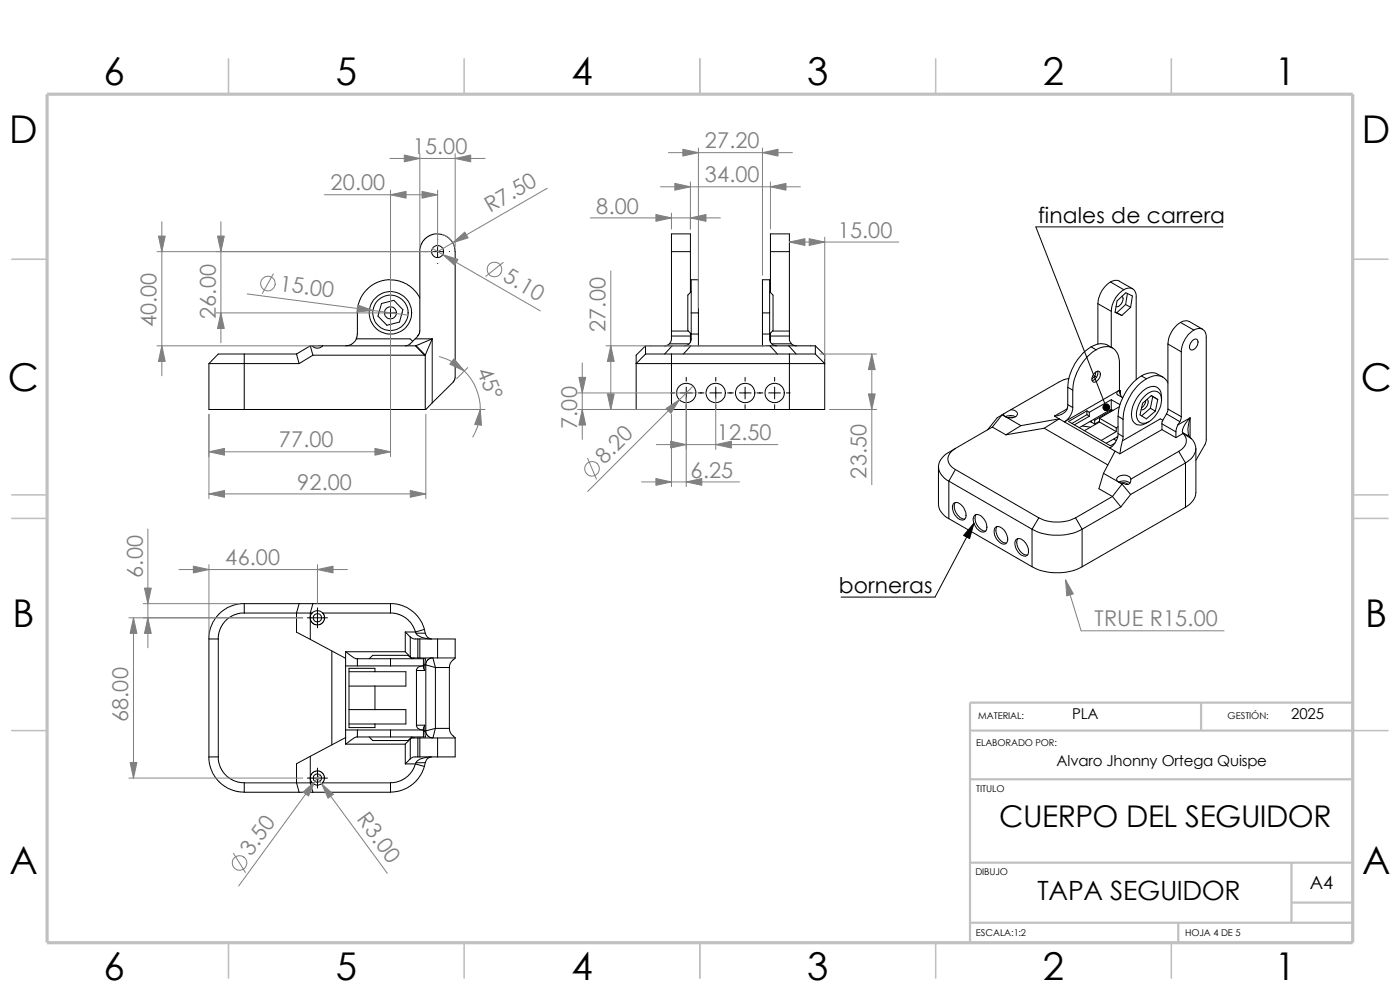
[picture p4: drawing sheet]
<svg xmlns="http://www.w3.org/2000/svg" width="297mm" height="210mm" viewBox="0 0 297 210" stroke-linecap="round" stroke-linejoin="round" font-family="sans-serif">
<g fill="none" stroke="#c0c0c0" stroke-width=".34">
<path d="M48.5 12.5v7.5M98.5 12.5v7.5M148.5 12.5v7.5M198.5 12.5v7.5M248.5 12.5v7.5M2.5 55h7.5M287 55h7.5M2.5 105h7.5M2.5 110h7.5M287 105h7.5M287 110h7.5M2.5 155h7.5"/>
<path d="M287 155h7.5M48.5 200v7.5M98.5 200v7.5M148.5 200v7.5M198.5 200v7.5M248.5 200v7.5"/>
</g>
<path d="M205.8 155h81.2M254.8 149.1v5.9M287 149.1h-81.2v50.9M205.8 165.3h81.2M205.8 183h81.2M205.8 195.7h81.2M250 195.7v4.3M274 191.5h13M274 183v12.7" fill="none" stroke="#c0c0c0" stroke-width=".47"/>
<path d="M10 20h277v180h-277z" fill="none" stroke="#c0c0c0" stroke-width=".68" stroke-linecap="butt"/>
<g fill="none" stroke="#000" stroke-width=".21">
<path d="M90.3 53.4h.1M91.6 53.4h2.5M92.8 52.1v2.5M92.8 50.8h.1M92.8 55.9h.1M95.3 53.4h.1M142.5 53.4v16.8M142.5 53.4h4M142.5 53.4v-3.8h4v3.8M146.5 53.4v8.7M163.4 53.4v-3.8h4.1v3.8M163.4 53.4v8.7"/>
<path d="M163.4 53.4h4.1M167.5 53.4v16.8M235.6 59.8a5.8 5.8 0 0 0-2.7 4.6M235.6 59.8l2.8 1.7M235.6 59.8l.9-.3h.6l3.2 1.8M259.4 48.1h-39.6l14.9 38.3M44.3 77.1v9.8h7.5M44.3 77.1h19.2M51.8 75.1h11.1M51.8 75.1v11.8M51.8 75.1h-5.5l-2 2M62.9 75.1l.6 2"/>
<path d="M65.8 73.4h.4M65.8 73.4l.6 2M65.8 73.4l-2.9 1.7M66.2 73.4a1.49 1.49 0 0 0 2.3 0M66.2 73.4h2.3M66.4 75.4l-2.9 1.7M68.5 73.4h14.3M75.8 66.4v4.5l-.2 .9M80.3 66.4h.1M80.9 64.4l2.7-.7 1.9 2-.7 2.6-2.7 .7-1.9-1.9zM81.6 66.4h2.5M82.8 73.4h5.3"/>
<path d="M82.8 63.8v.1M82.8 65.1v2.5M82.8 73.4v13.5M82.8 68.9h.1M85.3 66.4h.1M87.6 72.4l-.6-.5h-11.4a2.5 2.5 0 0 1-2.3 1.5M88.1 71.9l-.3 .2a2.7 2.7 0 0 1-1.8 1.3M88.1 71.9h3.6M88.1 73.4l1.9 2M88.3 73.3l-.2 .1M88.3 73.3l1.9 2M88.6 71.2l.3-.3 .2-.7v-17.6l.6-1.5 1-.9 1.5-.6 1.4 .1 1.1 .4 .9 .7 .6 1 .3 1 .1 27.4-.5 .9-4.4 4.4"/>
<path d="M88.6 71.3l-.5 .6M89.1 63.2l-.7-1.1-.8-.8-1.2-1-.8-.4-2-.5h-1.5l-1 .1-2.2 1-1.7 1.6-1.1 2.1-.3 2.2M90 75.4h-23.6M90.2 75.3l-.2 .1M90.2 75.3v11.6M91.7 71.9l-1.5 3.4M91.7 71.9v13.6M91.7 71.9l-3.4 1.4M136.9 75.1l-1.9 2h40l-2-2M136.9 73.4l-1.9 2v11.5h7.5M136.9 75.1h5.6M136.9 73.4h36.1"/>
<path d="M136.9 73.4v1.7M142 72.9l-1 .5M142 72.9h4.2M142.5 71.3v.8l-.5 .8M142.5 70.2h3.5M142.5 75.1v11.8M142.5 75.1h25M142.5 71.3h4M142.5 70.2v1.1M142.6 73.4l-1.6 1.7M146.5 70.7v.6M146.5 71.3v1.3"/>
<path d="M146.6 73.4l-1.6 1.7M146.6 61.8l-.7 .8v7.5l.7 .8M146.6 70.9h1.6M146.6 66.4h1.6M146.6 66.4v4.5M146.6 70.9v.6a1.59 1.59 0 0 1-1.4 1.9M148.2 66.4v4.5M148.2 70.9v2.5M148.2 66.4v-7h-1.6v7M161.8 70.9v2.5M161.8 70.9h1.5M161.8 66.4h1.5"/>
<path d="M161.8 66.4v4.5M163.3 70.9v.6a1.59 1.59 0 0 0 1.5 1.9M163.3 66.4v-7h-1.5v7M163.3 61.8l.7 .8v7.5l-.7 .8M163.3 66.4v4.5M163.4 73.4l1.5 1.7M163.4 70.7v.6M163.4 71.3h4.1M163.4 71.3v1.3M163.7 72.9h4.2M163.9 70.2h3.6M167.3 73.4l1.6 1.7"/>
<path d="M167.5 71.3v1l.4 .6M167.5 75.1v11.8M167.5 75.1h5.5M167.5 70.2v1.1M167.9 72.9l1.1 .5M173 73.4l2 2v11.5h-7.5M173 73.4v1.7M231.5 73.6a10.8 10.8 0 0 0-5 8.6M231.5 73.6l1 .6M231.5 73.6a3.7 3.7 0 0 1 4.6 .2M232.2 79.2a.66 .66 0 0 1 .6-.5 .66 .66 0 0 1 .6 .5 1.7 1.7 0 0 1-1.4 1.9 1.24 1.24 0 0 1 .2-1.9zM232.3 79.8l.3 .2"/>
<path d="M232.3 79.8l-.7 .6M232.3 79.8h.1M232.5 78.9l-.2 .9M232.5 74.2a2.99 2.99 0 0 1 4.5 .7l.5 1.7v6.2M232.5 74.2a10.8 10.8 0 0 0-4.9 8.6M232.9 78.7a1.82 1.82 0 0 1-1.2 2.1M232.9 64.4l2.9 1.6M232.9 64.4v8.6M235.8 66v7.7M236.6 66.2l.3 .1M236.9 66.3l1.1 .6M238 62.8a1.54 1.54 0 0 1-1.2 2.2"/>
<path d="M238.4 61.5a5.8 5.8 0 0 0-2.6 4.5M238.4 61.5a1.6 1.6 0 0 1 1.9-.2 1.6 1.6 0 0 1 .7 1.7v17.5M238.8 64.6l-1.9 1.7M238.8 64.6l1.1 .6M239.2 62.3l-.4 2.3M239.9 65.2l-1.9 1.7M239.9 65.2l.3-2.4-1.4-.7-1.8 1.7-.4 2.5 1.4 .6M242.1 79.8a11.1 11.1 0 0 0-4.9 8.5M242.1 79.8l1.1 .5M242.1 79.8a3.7 3.7 0 0 1 4.6 .2M247.8 73l2.8 1.6M247.8 73v13.8"/>
<path d="M250.4 68.4l.7-.3h.8l3.2 1.7M250.4 68.4a5.8 5.8 0 0 0-2.6 4.6M250.4 68.4l2.9 1.6M250.6 74.6v13.8M253 72.2a.67 .67 0 0 1 1-.2 .67 .67 0 0 1 .1 1 1.29 1.29 0 0 1-1.5 1.2 1.5 1.5 0 0 1 .4-2zM253.3 70a5.8 5.8 0 0 0-2.7 4.6M253.3 70a1.6 1.6 0 0 1 1.8-.2 1.6 1.6 0 0 1 .8 1.7v22.1l-.2 .6-2 3.5M51.8 86.9h31M82.8 86.9h7.4M91.7 85.5l-1.5 1.4M142.3 83.4h.8M142.5 86.9h25"/>
<path d="M144.4 83.4h2.5M145.6 80.1v.8M145.6 82.1v2.5M145.6 85.9v.8M148.1 83.4h1.3M150.6 83.4h2.5M151.8 80.1v.8M151.8 82.1v2.5M151.8 85.9v.8M154.3 83.4h1.3M156.8 83.4h2.5M158.1 80.1v.8"/>
<path d="M158.1 82.1v2.5M158.1 85.9v.8M160.6 83.4h1.2M163.1 83.4h2.5M164.3 80.1v.8M164.3 82.1v2.5M164.3 85.9v.8M166.8 83.4h.8M199.1 99v8a3.7 3.7 0 0 0 2.2 3M202.7 95.1a2.33 2.33 0 0 0-.9 3.8l.9 .7M202.7 95.1l-1.4 .9a3.2 3.2 0 0 0-1.7 4.5l.8 1 .9 .6M202.7 99.6l17.7 10.3"/>
<path d="M202.7 99.6l-1.4 2.5M210.5 90.6l-7.8 4.5M210.5 90.6l2.9 1.6M212.6 88l-2.1 2.6M212.6 88l.7 .4M212.6 88l-1 .6-2.1 2.6M212.9 87.8l-.3 .2M212.9 87.8l.4 .6M213.3 88.4l3.3 1.9M213.3 88.4a2.61 2.61 0 0 1 2.1 0M213.9 88.6h1M214.5 86.9l-1.6 .9"/>
<path d="M214.5 86.9a1.13 1.13 0 0 1 1.3 1.1 1.86 1.86 0 0 1-2.5 .4M216.6 90.3l-3.2 1.9M221.5 90.8l-8.1 1.4M221.5 90.8l13.5 7.8M223.7 88.3l1 .6M224.7 88.9l-3.2 1.9M224.7 88.9l1.1 .6M224.7 88.9l-8.1 1.4M225.8 89.5l9.7 5.5M226.4 86.7l-2.7 1.6M226.4 86.7a2.94 2.94 0 0 1-2.7 1.6M226.5 82.2l1.1 .6"/>
<path d="M226.5 85.9l1.1 .5M226.5 82.2v3.7M226.5 85.9l-.1 .8M226.8 80.3l-.9 .2-1.3 .6-10.1 5.8M227.6 82.8v3.6M227.6 86.4a3.8 3.8 0 0 1-1.8 3.1M229.7 90.4l1.6 .2M230.6 87.2l-3.9 2.2 8.9 5.2 .9-.6M230.6 87.2l.5 .3M230.6 87.2v.8M230.6 88l-3.2 1.8M230.6 88l.5 .3"/>
<path d="M231.1 88.3l-3.2 1.8M231.1 87.5v.8M231.3 89.4l.2 .1M231.5 89.3v.2M231.5 89.5l.7 .5M232 89l.2 .2M232.2 89.2v.8M233.3 88.7l3.5 2.1M233.3 89.5l-3.2 1.9M233.3 89.5l3.5 2.1M233.3 88.7v.8M233.3 89.4l-1.1 .6"/>
<path d="M235.5 95l1.1 .7M235.5 87l.3 .1M235.8 84.8l1.8 1.1M235.8 84.8l-4.7 2.7M235.8 84.8v2M235.8 86.8l-6.8 3.9M235.8 86.8l.3 .3M235.8 87.1l-3.6 2.1M235.8 87.1l-.2 .3M236.3 93.1l.6 .4M236.6 95.7l-2.5 4.7M236.6 95.7l1 .6"/>
<path d="M236.8 91.6l-3.2 1.8M236.8 90.8v.8M237 92.7l.1 .1M237.2 92.6l-2.5 1.4M237.2 88.3l1.1 .6M237.2 92l1.1 .6M237.2 88.3v3.7M237.2 90.5l-.4 .3M237.2 92a3.9 3.9 0 0 1-1.7 3M237.4 82.8a.54 .54 0 0 0-.4 .4 .54 .54 0 0 0 .2 .6l1 .6-.5-.6M237.4 82.8h.1M237.4 82.8l-11.6 6.7"/>
<path d="M237.5 82.8l.2 1M237.5 86.3l-4.2 2.4M237.7 82.9l-.2 .1M237.7 82.9l-.2 .2M237.7 82.9v.9M238.1 93.5l-.5 2.8M238.3 88.9v3.7M238.3 92.6l-.2 .9M243.1 85a2.12 2.12 0 0 1-.9 1.5M243.2 80.3a3.3 3.3 0 0 1 3.8-.1l.8 1M243.2 83.7a1.92 1.92 0 0 1 2.9-.1 5.1 5.1 0 0 1-2.3 5.8 1.68 1.68 0 0 1-2 .2 1.68 1.68 0 0 1-.7-1.9 6 6 0 0 1 2.1-4zM243.2 80.3a11.3 11.3 0 0 0-4.9 8.6"/>
<path d="M243.4 84.7a1.52 1.52 0 0 1-1.3 2.2M244.1 86.6l-1.9 1.6M244.1 86.6l1 .6M244.3 83.9l.3 .2M244.6 84.1l-.5 2.5M244.6 84.1l1 .7M245.6 84.8l-.5 2.4M245.6 84.8l-1.3-.9-1.9 1.7-.5 2.4 1.3 .9 1.9-1.7M246.4 84.8a2.48 2.48 0 0 0-1.1-2.7 3.5 3.5 0 0 0-3.6 1.6 5.8 5.8 0 0 0-1.4 5.6 1.91 1.91 0 0 0 2.9 .4l.6-.2M246.5 89.9v1.2M246.5 91.1l-8.9 5.2M246.5 91.1l3 1.7"/>
<path d="M246.5 89.9l3 1.7M246.7 89.1l-.5-.2-8.1 4.6M247.5 87.8l-1 1.6v.5M247.5 87.8l2.8 1.7M247.8 86.8l2.8 1.6M247.8 86.8l-.3 1M249.5 91.6v1.2M249.9 90.1l-.4 1.5M250.1 95.8l-10.2 5.8M250.1 95.8l1.4 2.4M250.3 89.5l-.4 .6M250.6 88.4l-.3 1.1"/>
<path d="M250.9 91.8l.1 .1M250.9 91.8l1.4 .8M251 91.9a2.18 2.18 0 0 1-.6 3.6l-.3 .3M251 91.9l-1.5 .9M251 91.9l1.7 1.1M251.5 98.2l-11.6 6.7M251.5 98.2v9.4M252.3 92.6l.4 .4M252.5 88.6a4.4 4.4 0 0 0-1.6 3.2M252.5 88.6v4.2M252.5 88.6l-2.6 1.5M252.5 88.6a5.9 5.9 0 0 0-.2 4"/>
<path d="M252.7 93a2.95 2.95 0 0 1-.8 4.9l-.4 .3M253.7 95.1v9.4a3.8 3.8 0 0 1-2.2 3.1M201.3 102.1l17.6 10.2M201.3 110l17.6 10.2M201.3 102.1v7.9M202.4 106.7a2.01 2.01 0 0 1 2.4 1.7 1.35 1.35 0 0 1-.5 1.9 2.61 2.61 0 0 1-2.2-2.6v-.5zM202.7 106.6a2.64 2.64 0 0 0 1.5 3.4l.5 .1M206.6 111l-8.2 15.7h-20M206.8 109.3a1.73 1.73 0 0 1 2.1 1.1 1.74 1.74 0 0 1 0 2.4 1.92 1.92 0 0 1-2.2-1.6 1.56 1.56 0 0 1 .1-1.9zM207.1 109.1a2.62 2.62 0 0 0 2 3.5M211.2 111.8a1.69 1.69 0 0 1 2.2 1.1 1.88 1.88 0 0 1 0 2.5 2.31 2.31 0 0 1-2.5-2.2l.1-1.1zM211.5 111.7a2.58 2.58 0 0 0 1.1 3.2l.4 .2 .5 .1"/>
<path d="M215.5 114.5a1.41 1.41 0 0 1 2.1 .7 2.28 2.28 0 0 1 .3 2.6 1.53 1.53 0 0 1-2-.9 2.3 2.3 0 0 1-.4-2.4zM215.9 114.3a2.65 2.65 0 0 0 2 3.5l.1-.1M218.9 112.3a11.7 11.7 0 0 0 10.7 0M218.9 112.3v7.9M220.4 109.9l-1.5 2.4M220.4 109.9a9 9 0 0 0 7.8 0M228.2 109.9l1.4 2.4M229.6 112.3v7.9M234.1 100.4l-1 3.3 2.9 1.6M234.1 100.4l3.3 1.9M236 105.3l-7.8 4.6M236 105.3l1.8 2.2"/>
<path d="M237.4 102.3l.9 .2M237.4 102.3l.6 .4M237.4 102.3a2.24 2.24 0 0 1 2.3 .1M237.8 107.5l-8.2 4.8M237.9 102.5a1.16 1.16 0 0 1 1.4 .3M238 102.7l-2 2.6M238 102.7l1.9 2.2M238.3 102.5l-.3 .2M239.9 104.9l-2.1 2.6M239.9 101.6a.93 .93 0 0 1-.4 1.1 .93 .93 0 0 1-1.2-.2M239.9 101.6a1.74 1.74 0 0 0-3 .1l.1 .3 .4 .3M251.5 107.6l-21.9 12.6"/>
<path d="M44.3 135.6v25h2M44.3 135.6h2v25M51.8 128.1v1.9M51.8 130h14.4M51.8 128.1h31M51.8 128l-1.4 .1-1.8 .6-1.3 .8-.9 .8-1.1 1.5-.5 1-.4 1.4-.1 1.4M51.8 130l-1 .1-1.1 .3-1.6 1-.9 1.1-.4 .7-.4 1.4-.1 1M63.5 128.1l-.6 1.9v4.1l2.9 1.5M65.2 131.1h4.3M65.8 135.6l7.5 4.1M66.2 130l-.3 .4-.1 .7M66.2 130a1.49 1.49 0 0 1 2.3 0h14.3"/>
<path d="M66.4 128.1l-.6 1.9v5.6M67.4 128.9v4.3M68.5 130l.3 .7v.7l-.2 .6-.7 .5-.5 .1-.9-.2-.5-.6-.2-.7M70.4 138.1v19.9M73.3 138.3v19.6M73.3 138.3h12.7M73.3 138.3l.4 .3a3 3 0 0 0 2.1 1.1M75.8 139.7v1.6M75.8 139.7h7M78.3 139.7l.8-.7h7.5l.7 .7M82.8 139.7h7M82.8 128.1h1.4l1 .3 2.1 1.1 1 .8 .8 1.1 .9 2.1"/>
<path d="M82.8 130l1.4 .2 1.1 .4 .8 .5 .9 .8 .5 .8 .6 1.4M82.8 128.1v1.9M82.8 139.7v1.6M86 138.3l1 1M86 134.1l1 1M86 134.1h2.1M86 134.1v4.2M87 135.1l.8 .5h.8M87 139.3l.3 .3h1.3M87 135.1v4.2M87.8 139.6l-.5 .1M88.1 134.1l.2 .2"/>
<path d="M88.3 134.3h1.9M88.3 134.3a4.2 4.2 0 0 0 3.1 1.3M88.6 135.6h.5M88.6 135.6v4M88.6 139.6h.5M89.1 139.6h3.7M89.1 135.6v4M89.1 135.6h3.7M89.8 139.7h.5l-.2 1.4M89.8 139.7v1.6M90 133.5l.2 .8M90 133.5l-1.9 .6"/>
<path d="M90.2 134.3a1.61 1.61 0 0 0 1.4 1.3M92.8 139.6h3.8M92.8 135.6h3.8v4M92.8 135.6v4M96.6 139.6a2.85 2.85 0 0 0-1.3 2M96.6 139.6h.1M218.9 120.2a11.7 11.7 0 0 0 10.7 0M73.3 157.9h12.7M73.3 156.5l-7.5 3.9M73.3 154.9h2.5M73.3 141.3h2.5M74 150.5h12.1v3.1h-12.1"/>
<path d="M74 142.5h12.1v3h-12.1M75.8 141.3h7M75.8 156.3h7M75.8 154.9v1.4M75.8 154.9h7M75.8 156.3h-.1a2.47 2.47 0 0 0-1.6 1l-.8 .6M78.3 156.3l.8 .8h7.5l.7-.8M79.5 142.5v-.7h-5.5v12.5h5.5v-.7M79.5 145.5v5M82.8 141.3h7M82.8 156.3h7M82.8 154.9h7"/>
<path d="M82.8 154.9v1.4M86 157.9v4.2M87 156.8l-1 1.1M87 156.8v4.2M87.3 156.4l.5 .1M88.3 153.8a1.14 1.14 0 0 0 1.4 1.1M88.3 142.2v11.6M88.3 153.8h1.8M88.3 142.2h1.8M88.6 156.5h.5M88.6 156.5h-1.3l-.3 .3M88.6 156.5v4.1"/>
<path d="M89.1 156.5v4.1M89.1 156.5h3.7M89.7 141.3a1.25 1.25 0 0 0-1.4 .9M89.8 155.1h.3M89.8 141.3v.4l.3 .5M89.8 154.9v1.4M89.8 141.1h.3M90.1 155.1l.2 1.2h-.5M90.1 153.8l-.3 .6v.5M90.1 141.1h.2M90.1 155.1h.2M90.1 141.1v1.1"/>
<path d="M90.1 153.8v1.3M90.3 141.1l.2-.8 .3-.4 .6-.3h.4l.6 2M90.3 141.1v14M90.3 141.1l2.1 .5M92.4 141.6h2.9M92.4 141.6v12.9M92.4 154.5h2.9M92.4 154.5l-.3 .9a1.07 1.07 0 0 1-.4 1.1l-.6-.1-.5-.4-.3-.9M92.4 154.5l-2.1 .6M92.8 156.5h3.8M92.8 156.5v4.1M95.3 154.5a2.6 2.6 0 0 0 1.3 2"/>
<path d="M95.3 141.6v12.9M96.6 156.5v4.1h-3.8M96.6 156.5h.1M44.3 160.6l.1 1.3 .6 1.8 .8 1.3 .8 1 1.5 1.1 1 .5 1.3 .3 1.4 .2M46.3 160.6l.1 .9 .4 1.4 .4 .7 .9 1.1 1.6 1 1.1 .3 1 .1M51.8 166.1h14.4a1.58 1.58 0 0 0 2.3 0M51.8 166.1v2M65.2 165.1h4.3M65.8 160.4v5.7l.6 2M65.8 160.4l-2.9 1.6v4.1l.6 2M66.2 166l-.4-.6 .2-1 .5-.6 1.1-.3 .8 .4 .3 .6 .1 .8-.3 .8M67.4 162.9v4.3"/>
<path d="M68.5 166.1h14.3M82.8 166.1v2h-31M86 162.1h2.1M87 161l-1 1.1M88.1 162.1l1.9 .5M88.1 162.1l-.7 1.5-1.3 1.4-1.9 .9-1.4 .2M88.3 161.8h1.9M88.3 161.8l-.2 .3M88.6 160.6h-1l-.6 .4M88.6 160.6h.5M89.1 160.6h3.7M90 162.6l-1 2.2-1.7 1.7-2.2 1.2-2.3 .3"/>
<path d="M90.2 161.8l-.2 .8M91.4 160.6a4.2 4.2 0 0 0-3.1 1.2M91.6 160.6a1.61 1.61 0 0 0-1.4 1.2"/>
<circle cx="92.8" cy="53.4" r="1.27"/>
<circle cx="82.8" cy="66.4" r="3.7"/>
<circle cx="82.8" cy="66.4" r="1.28"/>
<circle cx="82.8" cy="66.4" r="4.5"/>
<circle cx="145.6" cy="83.4" r="2.04"/>
<circle cx="151.8" cy="83.4" r="2.06"/>
<circle cx="158.1" cy="83.4" r="2.06"/>
<circle cx="164.3" cy="83.4" r="2.04"/>
<circle cx="67.3" cy="131.1" r=".88"/>
<circle cx="67.3" cy="165.1" r=".88"/>
</g>
<g fill="none" stroke="#808080" stroke-width=".21">
<path d="M82.7 33.6h20.2M89.1 32.6v19.8M96.6 32.6v19.8M116.1 39.9l-23.3 13.5M140.1 39.6h29.7M141.8 32.4h26.3M146.5 38.6v10M148.2 31.4v34M161.8 31.4v27M163.4 38.6v10M33.3 53.4h58.5M34.3 47v32.7"/>
<path d="M46.9 47v25.7M58 58.1l-2.3 4.1M68.8 41.3h24M82.8 40.3v25.1M91.7 52.7l22.9 13.3M92.8 40.3v12.1M93.8 49.7a3.8 3.8 0 0 1 2.6 2.7M106.8 55.7l-3.8 2.9M125.2 46.2h27.6M129.6 57.5v29.4M142.5 45.2v3.4M167.5 51.4h23.2"/>
<path d="M175 50.3v25.8M33.3 73.4h34.1M45.9 66.4h35.9M52.5 62.4l34.1 4.4M82.8 67.4v29.5M93.2 75.6a11.6 11.6 0 0 1 7.1 17.1M99.2 78l-2.3 2.3M123.5 77v16.2M128.6 73.4h33.7M173.9 75.1h12.1M185 75.1v27.7M44.3 87.9v17.9"/>
<path d="M44.3 95.8h38.5M90.3 87.9v17.9M91.3 86.9h11.6M122.6 86.9h18.9M122.6 83.4h24.9M124.7 97.2l1.8 4.4M139.2 94.3h25.8M142.5 87.9v15.3M145.6 84.4v18.8M147 81.9l-22.3 22.4M151.8 84.4v10.9M176 86.9h10"/>
<path d="M31.4 112.2v25.2M44.3 119.8v14.7M44.3 104.8h46M67.4 119.8v8.1M136.1 102.2h20.8M27.3 131.1h36.9M28.3 131.1v34M30.4 128.1h20.4M38 120.8h35.7M226.1 123l3.3 10.8h30.3M27.3 165.1h36.9M67.4 165.1l14.8 20.2"/>
<path d="M67.9 164.3l-17.3 23.7M49.5 181l2.6 4.1"/>
<circle cx="104.9" cy="57.2" r="1.56"/>
<circle cx="56.8" cy="60.2" r="1.55"/>
<circle cx="125.6" cy="99.4" r="1.57"/>
<circle cx="50.8" cy="183.1" r="1.55"/>
</g>
<g fill="#808080" stroke="#808080" stroke-width=".21">
<path d="M44.3 104.8l3.3-.7v1.4z"/>
<path d="M87 104.1l3.3 .7-3.3 .7z"/>
<path d="M44.3 95.8l3.3-.7v1.5z"/>
<path d="M79.5 95.1l3.3 .7-3.3 .8z"/>
<path d="M75.9 64.7l3.2 1.2-3.4 .3z"/>
<path d="M93.9 54l3.3 1-.8 1.3z"/>
<path d="M96.1 51.5l2.5-2.3 .7 1.3z"/>
<path d="M33.6 50.1h1.5l-.8 3.3z"/>
<path d="M34.3 73.4l.8 3.3h-1.5z"/>
<path d="M82.8 41.3l3.3-.7v1.4z"/>
<path d="M89.5 40.6l3.3 .7-3.3 .7z"/>
<path d="M46.1 50.1h1.5l-.7 3.3z"/>
<path d="M46.9 66.4l.7 3.3h-1.5z"/>
<path d="M101.9 86.9l.3 3.3-1.5-.2z"/>
<path d="M96.3 76.1l2.2 2.6-3.1-1.4z"/>
<path d="M85.8 32.9l3.3 .7-3.3 .7z"/>
<path d="M96.6 33.6l3.3-.7v1.4z"/>
<path d="M185 75.1l.7 3.3h-1.5z"/>
<path d="M184.2 83.6h1.5l-.7 3.3z"/>
<path d="M129.6 73.4l.7 3.3h-1.4z"/>
<path d="M128.9 83.6h1.4l-.7 3.3z"/>
<path d="M141.3 86.7l2.8-1.9-1.8 2.9z"/>
<path d="M122.8 80.1h1.4l-.7 3.3z"/>
<path d="M123.5 86.9l.7 3.3h-1.4z"/>
<path d="M139.1 101.5l3.4 .7-3.4 .8z"/>
<path d="M145.6 102.2l3.3-.7v1.5z"/>
<path d="M142.3 93.6l3.3 .7-3.3 .7z"/>
<path d="M151.8 94.3l3.4-.7v1.4z"/>
<path d="M144.9 31.7l3.3 .7-3.3 .7z"/>
<path d="M161.8 32.4l3.3-.7v1.4z"/>
<path d="M143.2 38.9l3.3 .7-3.3 .7z"/>
<path d="M163.4 39.6l3.4-.7v1.4z"/>
<path d="M146.5 46.2l3.3-.7v1.4z"/>
<path d="M139.1 45.5l3.4 .7-3.4 .7z"/>
<path d="M171.7 50.6l3.3 .8-3.3 .7z"/>
<path d="M167.5 51.4l3.3-.8v1.5z"/>
<path d="M226.1 123l1.6 3-1.4 .4z"/>
<path d="M68.2 166.3l2.5 2.2-1.1 .8z"/>
<path d="M64.3 168l2.5-2.2-1.4 3.1z"/>
<path d="M27.6 161.8h1.4l-.7 3.3z"/>
<path d="M28.3 131.1l.7 3.3h-1.4z"/>
<path d="M41 120.1l3.3 .7-3.3 .7z"/>
<path d="M67.4 120.8l3.3-.7v1.4z"/>
<path d="M31.4 131.1l.7 3.3h-1.5z"/>
<path d="M30.6 124.8h1.5l-.7 3.3z"/>
</g>
<g fill="#000" stroke="#000" stroke-width=".21">
<path d="M206.6 111l-.9 3.3-1.3-.7z"/>
<path d="M234.2 85.9a.72 .72 0 0 1 1.1 .1 .72 .72 0 0 1-.4 1.1l-.2-.7 .2 .7a.72 .72 0 0 1-.8-.3 .72 .72 0 0 1 .1-.9z" fill-rule="evenodd"/>
</g>
<g font-size="8.1">
<text x="22" y="17.9">6</text>
<text x="71.2" y="17.9">5</text>
<text x="121.2" y="17.9">4</text>
<text x="171.2" y="17.9">3</text>
<text x="221.2" y="17.9">2</text>
<text x="270.5" y="17.9">1</text>
<text x="1.9" y="30.4">D</text>
<text x="288.9" y="30.4">D</text>
<text x="1.7" y="83">C</text>
<text x="288.7" y="83">C</text>
<text x="2.7" y="133">B</text>
<text x="289.7" y="133">B</text>
<text x="2" y="185.5">A</text>
<text x="289" y="185.5">A</text>
<text x="22" y="207.9">6</text>
<text x="71.2" y="207.9">5</text>
<text x="121.2" y="207.9">4</text>
<text x="171.2" y="207.9">3</text>
<text x="221.2" y="207.9">2</text>
<text x="270.5" y="207.9">1</text>
</g>
<text font-size="6.3" x="212" y="175.3">CUERPO DEL SEGUIDOR</text>
<text font-size="5.6" x="220.1" y="190.9">TAPA SEGUIDOR</text>
<g font-size="4.6" fill="#808080">
<text x="87.6" y="32.7">15.00</text>
<text x="149.5" y="31.5">27.20</text>
<text x="70.1" y="40.4">20.00</text>
<text x="149.5" y="38.7">34.00</text>
<text x="104" y="45.2" transform="rotate(-30 104 45.2)">R7.50</text>
<text x="126.5" y="45.3">8.00</text>
<text x="177.7" y="50.4">15.00</text>
<text x="106.5" y="59.5" transform="rotate(30 106.5 59.5)">5.10</text>
<text x="59.2" y="61.7" transform="rotate(7 59.2 61.7)">15.00</text>
<text x="33.2" y="69.4" transform="rotate(-90 33.2 69.4)">40.00</text>
<text x="45.8" y="67.7" transform="rotate(-90 45.8 67.7)">26.00</text>
<text x="128.5" y="70.4" transform="rotate(-90 128.5 70.4)">27.00</text>
<text x="101.1" y="78.7" transform="rotate(67 101.1 78.7)">45°</text>
<text x="59.1" y="94.9">77.00</text>
<text x="122.4" y="91" transform="rotate(-90 122.4 91)">7.00</text>
<text x="152.1" y="93.4">12.50</text>
<text x="128.2" y="98.6" transform="rotate(-45 128.2 98.6)">8.20</text>
<text x="146.5" y="101.3">6.25</text>
<text x="183.9" y="101.5" transform="rotate(-90 183.9 101.5)">23.50</text>
<text x="63" y="103.8">92.00</text>
<text x="47.8" y="119.9">46.00</text>
<text x="30.3" y="122.6" transform="rotate(-90 30.3 122.6)">6.00</text>
<text x="232.2" y="132.9">TRUE R15.00</text>
<text x="27.2" y="153.2" transform="rotate(-90 27.2 153.2)">68.00</text>
<text x="75.6" y="173.8" transform="rotate(54 75.6 173.8)">R3.00</text>
<text x="53.3" y="181.7" transform="rotate(-54 53.3 181.7)">3.50</text>
</g>
<g font-size="4.6">
<text x="220.2" y="47.2">finales de carrera</text>
<text x="178" y="125.7">borneras</text>
</g>
<text font-size="3.9" x="277.9" y="188.5">A4</text>
<g font-size="3.2">
<text x="227.5" y="152.5">PLA</text>
<text x="273.9" y="152.5">2025</text>
<text x="224.2" y="162.5">Alvaro Jhonny Ortega Quispe</text>
</g>
<g font-size="2">
<text x="207.5" y="152.5">MATERIAL:</text>
<text x="260.4" y="152.5">GESTIÓN:</text>
<text x="207.1" y="158.3">ELABORADO POR:</text>
<text x="207.1" y="168.1">TITULO</text>
<text x="206.9" y="185.5">DIBUJO</text>
<text x="207.1" y="198.6">ESCALA:1:2</text>
<text x="251.5" y="198.6">HOJA 4 DE 5</text>
</g>
</svg>
